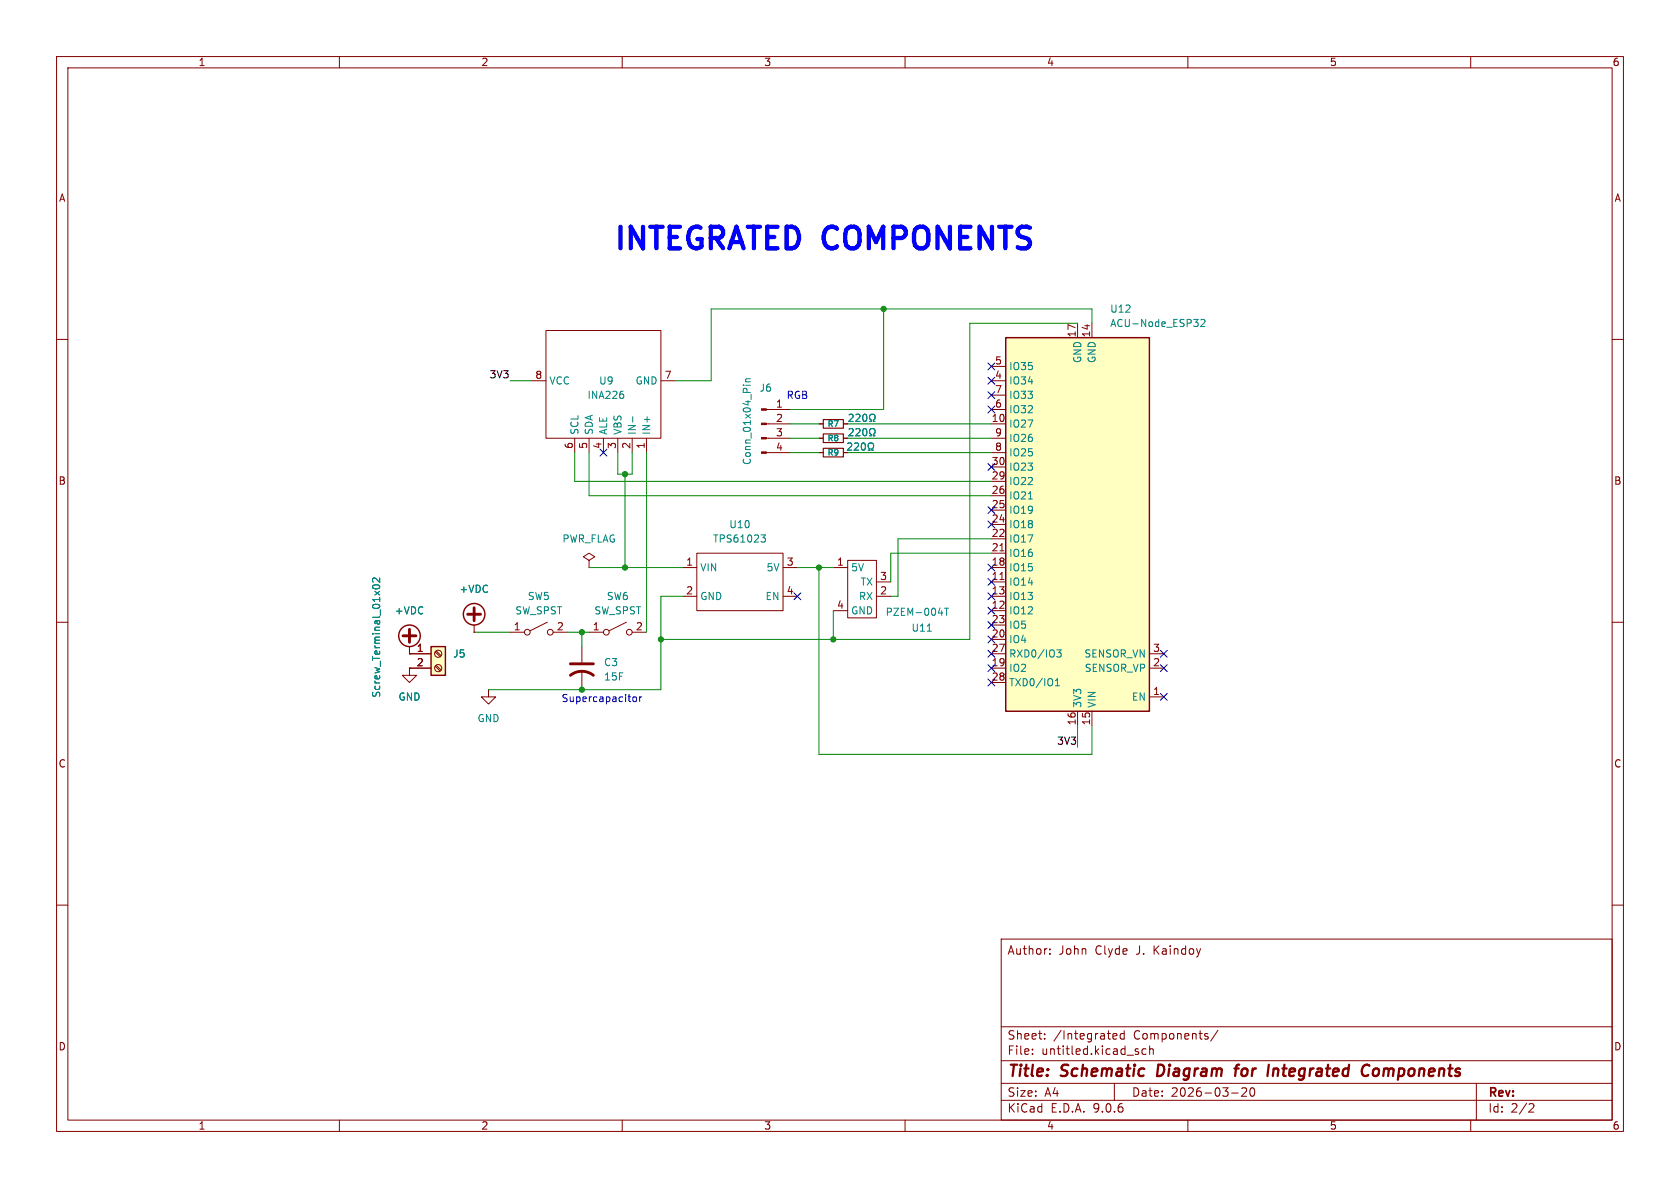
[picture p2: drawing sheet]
<svg xmlns="http://www.w3.org/2000/svg" width="297mm" height="210mm" viewBox="0 0 297 210" stroke-linecap="round" stroke-linejoin="round" font-family="sans-serif">
<g fill="none" stroke="#840000" stroke-width=".18">
<path d="M10 10h277v190h-277zM12 12h273v186h-273zM60 10v2M110 10v2M160 10v2M210 10v2M260 10v2M10 60h2M135.5 72.4h4.2M135.5 74.9h4.2M135.5 77.5h4.2M285 60h2"/>
<path d="M135.5 80h4.2M144.8 80h.7M149.1 80h.8M10 110h2M285 110h2M10 160h2M177 166h108v32h-108zM185.6 168.6v.1M185.6 167.8v.1M285 160h2M60 198v2M110 198v2"/>
<path d="M160 198v2M177 194.5h108M177 191.5h108M177 187.5h108M177 181.5h108M182.5 186.3v.1M182.5 185.5v.1M184.7 183.6v.1M184.7 182.8v.1M196.8 183.6h.6M196.8 182.8l.4-.1 .3 .4-.8 .1M197 191.5v3"/>
<path d="M198.7 182.8l-.4-.1-.3 .3v.4l.2 .2h.5M198.7 182.2v1.5M201.2 186v.3M202.6 185.5l-.4-.1-.3 .3v.4l.1 .2h.6M203.2 185.5l.3-.1 .3 .1 .1 .9M203.2 184.9v1.5M210 198v2M215.3 182.1l-1.3 2M217.7 193.2h1.2M219.5 192.4l.6-.1 .2 .1 .1 .3-.9 1.1h.9M221.1 192.4l.2-.1a.81 .81 0 0 1 .6 .6 .81 .81 0 0 1-.3 .8l-.1 .1a.81 .81 0 0 1-.4-1.4zM260 198v2"/>
<path d="M261 191.5v6.5M270.5 195.1l.5 .1 .2 .3-1 1.1h1"/>
</g>
<path d="M204.8 188.2l-.3 2h.5M218.2 188.9h.8M219.1 188.2l-.4 .1-.1 .2-.3 1.7M225.2 188.9l-.2 1.3M225.8 188.9l-.6 .2M241.9 190a.73 .73 0 0 1-.9 .1M242.1 188.4a.69 .69 0 0 0-1.1 .1M243.5 188.9a.62 .62 0 0 0-.7 .4v.7a.52 .52 0 0 0 .7 .1" fill="none" stroke="#840000" stroke-width=".4"/>
<path d="M145.5 79.2h3.6v1.6h-3.6z" fill="none" stroke="#840000" stroke-width=".2"/>
<path d="M131.4 68.1h.1M131.8 68.1h.9M131.8 67.5h.9M132.7 67h-.8l-.1 .3 .1 .2M149.8 78.4l.5-.1 .3 .4-.8 .9h.8M151.1 78.4l.4-.1 .3 .4-.8 .9h.8M152.4 78.4l.2-.1a.68 .68 0 0 1 .4 .6 .68 .68 0 0 1-.4 .7l-.2-.1-.1-.4zM153.5 79.6h.3v-.3a.54 .54 0 0 1-.3-.7 .54 .54 0 0 1 .8-.2 .58 .58 0 0 1-.2 .9v.3h.3" fill="none" stroke="#008484" stroke-width=".18"/>
<g fill="#840000" stroke="#840000" stroke-width=".18">
<path d="M134.6 72.3h.9v.2h-.9z"/>
<path d="M134.6 74.8h.9v.3h-.9z"/>
<path d="M134.6 77.3h.9v.3h-.9z"/>
<path d="M134.6 79.9h.9v.2h-.9z"/>
</g>
<path d="M76.2 114.3h2.5v5.1h-2.5z" fill="#ffffc2"/>
<path d="M76.2 114.3h2.5v5.1h-2.5z" fill="none" stroke="#840000" stroke-width=".25"/>
<g fill="none" stroke="#840000" stroke-width=".18">
<path d="M96.5 58.4h20.3v19.1h-20.3zM94 67.3h2.5M101.6 77.5v2.5M104.1 77.5v2.5M106.7 77.5v2.5M109.2 77.5v2.5M111.8 77.5v2.5M114.3 77.5v2.5M116.8 67.3h2.6M144.8 77.5h.7M144.8 74.9h.7M149.1 77.5h.8"/>
<path d="M149.1 74.9h.8M123.2 97.8h15.2v10.2h-15.2zM72.4 115.6h3.8M72.4 118.1h3.8M76.9 115.2l.9 .9M76.9 117.8l.9 .8M77.1 115.1l.9 .8M77.1 117.6l.9 .8M90.2 111.8h2.5M96.8 110l-3.1 1.5M97.8 111.8h2.5M104.1 111.8h2.6"/>
<path d="M110.7 110l-3 1.5M111.8 111.8h2.5M120.6 100.3h2.6M120.6 105.4h2.6M138.4 100.3h2.6M138.4 105.4h2.6"/>
<circle cx="77.5" cy="115.6" r=".63"/>
<circle cx="77.5" cy="118.1" r=".63"/>
<circle cx="93.2" cy="111.8" r=".51"/>
<circle cx="97.3" cy="111.8" r=".51"/>
<circle cx="107.2" cy="111.8" r=".51"/>
<circle cx="111.3" cy="111.8" r=".51"/>
</g>
<g fill="none" stroke="#008484" stroke-width=".18">
<path d="M110.2 69.7l.1 .2-.1 .5M111.9 73.7v.9M150.1 75.9l.5-.1 .2 .3-.8 .9h.8M150.1 73.3l.5-.1 .2 .4-.8 .9h.8M151.3 75.9l.5-.1 .2 .3-.7 .9h.7M151.3 73.3l.5-.1 .2 .4-.7 .9h.7M152.6 73.3l.2-.1a.68 .68 0 0 1 .5 .7 .68 .68 0 0 1-.5 .6l-.2-.1-.1-.4zM152.6 75.9l.2-.1a.68 .68 0 0 1 .5 .6 .68 .68 0 0 1-.5 .6l-.2-.1-.1-.4zM153.7 77h.3v-.2a.54 .54 0 0 1-.2-.7 .54 .54 0 0 1 .7-.3 .58 .58 0 0 1-.1 1v.2h.3M153.7 74.5h.3v-.2a.54 .54 0 0 1-.2-.8 .54 .54 0 0 1 .7-.2 .58 .58 0 0 1-.1 1v.2h.3M134.5 94.6h.8l-.4 .4 .4 .2v.4l-.2 .2h-.4M66 103.5a.69 .69 0 0 1 1.1 .3 .72 .72 0 0 1-1.2-.1z"/>
<path d="M67.1 102.2v.8l-.9-.8-.3 .2 .1 .5"/>
</g>
<path d="M145.5 76.7h3.6v1.5h-3.6zM145.5 74.2h3.6v1.5h-3.6z" fill="none" stroke="#840000" stroke-width=".2"/>
<path d="M177.8 59.7h25.4v66h-25.4z" fill="#ffffc2"/>
<g fill="none" stroke="#840000" stroke-width=".25">
<path d="M177.8 59.7h25.4v66h-25.4z"/>
<circle cx="72.4" cy="112.4" r="1.9"/>
<circle cx="83.8" cy="108.6" r="1.9"/>
</g>
<g fill="none" stroke="#840000" stroke-width=".18">
<path d="M190.5 57.2v2.5M193 57.2v2.5M144.8 77.5h.7M144.8 74.9h.7M149.1 77.5h.8M149.1 74.9h.8M175.3 77.5h2.5M175.3 74.9h2.5M175.3 72.4h2.5M175.3 69.9h2.5M175.3 67.3h2.5M175.3 64.8h2.5"/>
<path d="M104.1 99.1l1.1-.7-1.1-.6-1 .6 1 .7v1.2M144.8 80h.7M149.1 80h.8M149.9 99.1h5v10.1h-5zM175.3 97.8h2.5M175.3 95.3h2.5M175.3 92.7h2.5M175.3 90.2h2.5M175.3 87.6h2.5M175.3 85.1h2.5M175.3 82.6h2.5M175.3 80h2.5"/>
<path d="M176.8 97.4h.7M72.4 115.6h.1M72.4 118.1v1.3h1.3l-1.3 1.3-1.3-1.3h1.3M72.4 118.1h.1M72.4 118.1h3.8M72.4 115.6h3.8M72.4 114.3v1.3M83.8 111.8h.1M83.8 110.5v1.3M102.9 114.3v2.8M102.9 118.6v3.3M104.1 100.3h.1"/>
<path d="M147.3 108h2.6M147.3 100.3h2.6M154.9 105.4h2.6M154.9 102.9h2.6M175.3 118.1h2.5M175.3 115.6h2.5M175.3 113h2.5M175.3 110.5h2.5M175.3 108h2.5M175.3 105.4h2.5M175.3 102.9h2.5M175.3 100.3h2.5"/>
<path d="M176.8 102.5h.7M203.2 118.1h2.5M203.2 115.6h2.5M86.4 121.9v1.3h1.2l-1.2 1.3-1.3-1.3h1.3M86.4 121.9h.1M175.3 120.7h2.5M190.5 125.7v2.6M193 125.7v2.6M203.2 123.2h2.5"/>
</g>
<g fill="none" stroke="#008484" stroke-width=".18">
<path d="M211 56.5h.8l-.4 .4M211.7 57l.1 .2-.1 .5M212.3 56.6l.5-.1 .2 .3-.8 .9h.8M149.8 78.4l.5-.1 .3 .4-.8 .9h.8M150.1 75.9l.5-.1 .2 .3-.8 .9h.8M150.1 73.3l.5-.1 .2 .4-.8 .9h.8M151.1 78.4l.4-.1 .3 .4-.8 .9h.8M151.3 75.9l.5-.1 .2 .3-.7 .9h.7M151.3 73.3l.5-.1 .2 .4-.7 .9h.7M152.4 78.4l.2-.1a.68 .68 0 0 1 .4 .6 .68 .68 0 0 1-.4 .7l-.2-.1-.1-.4zM152.6 73.3l.2-.1a.68 .68 0 0 1 .5 .7 .68 .68 0 0 1-.5 .6l-.2-.1-.1-.4zM152.6 75.9l.2-.1a.68 .68 0 0 1 .5 .6 .68 .68 0 0 1-.5 .6l-.2-.1-.1-.4z"/>
<path d="M153.5 79.6h.3v-.3a.54 .54 0 0 1-.3-.7 .54 .54 0 0 1 .8-.2 .58 .58 0 0 1-.2 .9v.3h.3M153.7 77h.3v-.2a.54 .54 0 0 1-.2-.7 .54 .54 0 0 1 .7-.3 .58 .58 0 0 1-.1 1v.2h.3M153.7 74.5h.3v-.2a.54 .54 0 0 1-.2-.8 .54 .54 0 0 1 .7-.2 .58 .58 0 0 1-.1 1v.2h.3M181.8 88.2h.7M66 103.5a.69 .69 0 0 1 1.1 .3 .72 .72 0 0 1-1.2-.1zM67.1 102.2v.8l-.9-.8-.3 .2 .1 .5M163.9 111.6h.8M165.9 108.4h.8M167 107.5h.7M167.3 107.5v1.3M186.8 114.9h.8l-.4 .5 .3 .1v.5l-.1 .1h-.5M186.6 121.2h.7"/>
<path d="M186.6 120.3l.3-.3v1.2"/>
</g>
<path d="M71.2 112.4h2.3M72.4 111.3v2.2M82.7 108.6h2.3M83.8 107.4v2.3M100.8 119.4a3.3 3.3 0 0 1 4.1 0M100.8 117.3h4.1" fill="none" stroke="#840000" stroke-width=".51"/>
<g fill="none" stroke="#008400" stroke-width=".18">
<path d="M156.2 54.6v17.8h-16.5M190.5 57.2h-19.1v55.8h-54.6M193 57.2v-2.6h-67.3v12.7h-6.3M90.2 67.3h3.8M139.7 74.9h5.1M139.7 77.5h5.1M149.9 74.9h25.4M149.9 77.5h25.4M101.6 80v5.1h73.7M104.1 80v7.6h71.2M109.2 80v3.8h2.6v-3.8M110.5 83.8v16.5"/>
<path d="M114.3 80v31.8M139.7 80h5.1M149.9 80h25.4M175.3 95.3h-16.6v10.1h-1.2M175.3 97.8h-17.8v5.1M83.8 111.8h6.4M100.3 111.8h3.8M102.9 111.8v2.5M104.1 100.3h16.5M120.6 105.4h-3.8v16.5h-30.4M141 100.3h6.3M144.8 100.3v33.1h48.2v-5.1"/>
<path d="M147.3 108v5M190.5 128.3v3.8"/>
</g>
<g fill="none" stroke="#000084" stroke-width=".18">
<path d="M106.1 79.4l1.2 1.2M107.3 79.4l-1.2 1.2M174.7 64.2l1.2 1.2M174.7 69.2l1.2 1.3M174.7 66.7l1.2 1.2M174.7 71.8l1.2 1.2M175.9 64.2l-1.2 1.2M175.9 69.2l-1.2 1.3M175.9 66.7l-1.2 1.2M175.9 71.8l-1.2 1.2M174.7 81.9l1.2 1.3M174.7 99.7l1.2 1.2"/>
<path d="M174.7 92.1l1.2 1.2M174.7 89.6l1.2 1.2M175.9 81.9l-1.2 1.3M175.9 99.7l-1.2 1.2M175.9 92.1l-1.2 1.2M175.9 89.6l-1.2 1.2M140.4 104.8l1.2 1.2M141.6 104.8l-1.2 1.2M174.7 115l1.2 1.2M174.7 112.4l1.2 1.2M174.7 117.5l1.2 1.2M174.7 109.9l1.2 1.2"/>
<path d="M174.7 107.3l1.2 1.3M174.7 102.3l1.2 1.2M174.7 104.8l1.2 1.2M175.9 115l-1.2 1.2M175.9 112.4l-1.2 1.2M175.9 117.5l-1.2 1.2M175.9 109.9l-1.2 1.2M175.9 107.3l-1.2 1.3M175.9 102.3l-1.2 1.2M175.9 104.8l-1.2 1.2M205.1 117.5l1.2 1.2M205.1 115l1.2 1.2"/>
<path d="M206.3 117.5l-1.2 1.2M206.3 115l-1.2 1.2M174.7 120l1.2 1.3M175.9 120l-1.2 1.3M205.1 122.6l1.2 1.2M206.3 122.6l-1.2 1.2"/>
</g>
<path d="M111.9 123.3l.2-.1 .4 .1v.5l-.1 .2h-.3l-.2-.1zM113.1 123.2v.8M113.4 123.2l-.3 .2" fill="none" stroke="#0000c2" stroke-width=".18"/>
<g fill="#008400" stroke="#008400" stroke-width=".18">
<circle cx="144.8" cy="100.3" r=".46"/>
<circle cx="102.9" cy="121.9" r=".46"/>
<circle cx="110.5" cy="83.8" r=".46"/>
<circle cx="110.5" cy="100.3" r=".46"/>
<circle cx="116.8" cy="113" r=".46"/>
<circle cx="102.9" cy="111.8" r=".46"/>
<circle cx="156.2" cy="54.6" r=".46"/>
<circle cx="147.3" cy="113" r=".46"/>
</g>
<text font-size="5.3" fill="#00f" x="108" y="45.2">INTEGRATED COMPONENTS</text>
<g font-size="2.8" fill="#840000">
<text x="178" y="190.9">Title:</text>
<text x="187.7" y="190.9">Schematic</text>
<text x="205.4" y="190.9">Diagram</text>
<text x="220" y="190.9">for</text>
<text x="226.5" y="190.9">Integrated</text>
<text x="244" y="190.9">Components</text>
</g>
<g font-size="2.1" fill="#840000">
<text x="178" y="169">Author:</text>
<text x="187.2" y="169">John</text>
<text x="193.7" y="169">Clyde</text>
<text x="201" y="169">J.</text>
<text x="204.2" y="169">Kaindoy</text>
<text x="178" y="184">Sheet:</text>
<text x="186.2" y="184">/Integrated</text>
<text x="200.5" y="184">Components/</text>
<text x="178" y="186.7">File:</text>
<text x="184.1" y="186.7">untitled.kicad_sch</text>
<text x="178" y="196.9">KiCad</text>
<text x="178" y="194.1">Size:</text>
<text x="184.7" y="194.1">A4</text>
<text x="185.7" y="196.9">E.D.A.</text>
<text x="193.3" y="196.9">9.0.6</text>
<text x="200" y="194.1">Date:</text>
<text x="207" y="194.1">2026-03-20</text>
<text x="263" y="194.3">Rev:</text>
<text x="263" y="196.9">Id:</text>
<text x="267.1" y="196.9">2/2</text>
</g>
<g font-size="1.8" fill="#840000">
<text x="35" y="11.9">1</text>
<text x="85" y="11.9">2</text>
<text x="135" y="11.9">3</text>
<text x="185" y="11.9">4</text>
<text x="235" y="11.9">5</text>
<text x="285" y="11.9">6</text>
<text x="10.3" y="35.9">A</text>
<text x="285.3" y="35.9">A</text>
<text x="190.2" y="59.7" transform="rotate(-90 190.2 59.7)">17</text>
<text x="192.8" y="59.7" transform="rotate(-90 192.8 59.7)">14</text>
<text x="175.8" y="64.5">5</text>
<text x="94.5" y="67.1">8</text>
<text x="117.4" y="67.1">7</text>
<text x="175.8" y="69.6">7</text>
<text x="175.8" y="67.1">4</text>
<text x="137.1" y="72.1">1</text>
<text x="137.1" y="74.7">2</text>
<text x="137.1" y="77.2">3</text>
<text x="175.2" y="74.7">10</text>
<text x="175.8" y="77.2">9</text>
<text x="175.8" y="72.1">6</text>
<text x="101.3" y="79.4" transform="rotate(-90 101.3 79.4)">6</text>
<text x="103.9" y="79.4" transform="rotate(-90 103.9 79.4)">5</text>
<text x="106.4" y="79.4" transform="rotate(-90 106.4 79.4)">4</text>
<text x="109" y="79.4" transform="rotate(-90 109 79.4)">3</text>
<text x="111.5" y="79.4" transform="rotate(-90 111.5 79.4)">2</text>
<text x="114" y="79.4" transform="rotate(-90 114 79.4)">1</text>
<text x="137.1" y="79.8">4</text>
<text x="175.2" y="82.3">30</text>
<text x="175.8" y="79.8">8</text>
<text x="10.3" y="85.9">B</text>
<text x="175.2" y="89.9">25</text>
<text x="175.2" y="87.4">26</text>
<text x="175.2" y="84.8">29</text>
<text x="285.3" y="85.9">B</text>
<text x="175.2" y="95">22</text>
<text x="175.2" y="92.5">24</text>
<text x="121.2" y="100.1">1</text>
<text x="139" y="100.1">3</text>
<text x="147.9" y="100.1">1</text>
<text x="175.2" y="100.1">18</text>
<text x="175.2" y="97.5">21</text>
<text x="121.2" y="105.2">2</text>
<text x="139" y="105.2">4</text>
<text x="147.9" y="107.7">4</text>
<text x="155.5" y="102.6">3</text>
<text x="155.5" y="105.2">2</text>
<text x="175.2" y="107.7">12</text>
<text x="175.2" y="105.2">13</text>
<text x="175.2" y="102.6">11</text>
<text x="90.7" y="111.5">1</text>
<text x="98.4" y="111.5">2</text>
<text x="104.7" y="111.5">1</text>
<text x="112.3" y="111.5">2</text>
<text x="175.2" y="112.8">20</text>
<text x="175.2" y="110.2">23</text>
<text x="73.6" y="115.3">1</text>
<text x="73.6" y="117.9">2</text>
<text x="175.2" y="117.9">19</text>
<text x="175.2" y="115.3">27</text>
<text x="203.8" y="117.9">2</text>
<text x="203.8" y="115.3">3</text>
<text x="175.2" y="120.4">28</text>
<text x="203.8" y="122.9">1</text>
<text x="190.2" y="128.3" transform="rotate(-90 190.2 128.3)">16</text>
<text x="192.8" y="128.3" transform="rotate(-90 192.8 128.3)">15</text>
<text x="10.3" y="135.9">C</text>
<text x="285.3" y="135.9">C</text>
<text x="10.3" y="185.9">D</text>
<text x="285.3" y="185.9">D</text>
<text x="35" y="199.9">1</text>
<text x="85" y="199.9">2</text>
<text x="135" y="199.9">3</text>
<text x="185" y="199.9">4</text>
<text x="235" y="199.9">5</text>
<text x="285" y="199.9">6</text>
</g>
<g font-size="1.8" fill="#008484">
<text x="196.2" y="55.5">U12</text>
<text x="196.2" y="58">ACU-Node_ESP32</text>
<text x="178.3" y="65.6">IO35</text>
<text x="191.4" y="64.3" transform="rotate(-90 191.4 64.3)">GND</text>
<text x="193.9" y="64.3" transform="rotate(-90 193.9 64.3)">GND</text>
<text x="97" y="68.2">VCC</text>
<text x="103.8" y="70.7">INA226</text>
<text x="105.8" y="68.2">U9</text>
<text x="112.3" y="68.2">GND</text>
<text x="134.2" y="69.4">J6</text>
<text x="178.3" y="70.7">IO33</text>
<text x="178.3" y="68.2">IO34</text>
<text x="102.5" y="77" transform="rotate(-90 102.5 77)">SCL</text>
<text x="105" y="77" transform="rotate(-90 105 77)">SDA</text>
<text x="107.5" y="77" transform="rotate(-90 107.5 77)">ALE</text>
<text x="110.1" y="77" transform="rotate(-90 110.1 77)">VBS</text>
<text x="112.6" y="77" transform="rotate(-90 112.6 77)">IN-</text>
<text x="115.2" y="77" transform="rotate(-90 115.2 77)">IN+</text>
<text x="178.3" y="75.8">IO27</text>
<text x="178.3" y="73.3">IO32</text>
<text x="132.9" y="82.3" transform="rotate(-90 132.9 82.3)">Conn_01x04_Pin</text>
<text x="178.3" y="83.4">IO23</text>
<text x="178.3" y="80.9">IO25</text>
<text x="178.3" y="78.3">IO26</text>
<text x="178.3" y="88.5">IO21</text>
<text x="178.3" y="86">IO22</text>
<text x="128.8" y="93.6">U10</text>
<text x="178.3" y="93.6">IO18</text>
<text x="178.3" y="91">IO19</text>
<text x="99.3" y="96.1">PWR_FLAG</text>
<text x="123.7" y="101.2">VIN</text>
<text x="126" y="96.1">TPS61023</text>
<text x="135.4" y="101.2">5V</text>
<text x="150.4" y="101.2">5V</text>
<text x="178.3" y="101.2">IO15</text>
<text x="178.3" y="98.7">IO16</text>
<text x="178.3" y="96.1">IO17</text>
<text x="81.1" y="105">+VDC</text>
<text x="93.2" y="106.3">SW5</text>
<text x="107.2" y="106.3">SW6</text>
<text x="123.7" y="106.3">GND</text>
<text x="135.2" y="106.3">EN</text>
<text x="151.7" y="106.3">RX</text>
<text x="152.1" y="103.7">TX</text>
<text x="178.3" y="106.3">IO13</text>
<text x="178.3" y="103.7">IO14</text>
<text x="69.7" y="108.8">+VDC</text>
<text x="91" y="108.8">SW_SPST</text>
<text x="105" y="108.8">SW_SPST</text>
<text x="150.4" y="108.8">GND</text>
<text x="156.5" y="109.1">PZEM-004T</text>
<text x="161" y="111.9">U11</text>
<text x="178.3" y="113.9">IO4</text>
<text x="178.3" y="111.4">IO5</text>
<text x="178.3" y="108.8">IO12</text>
<text x="80" y="116.4">J5</text>
<text x="106.7" y="118">C3</text>
<text x="178.3" y="119">IO2</text>
<text x="178.3" y="116.4">RXD0/IO3</text>
<text x="191.6" y="116.4">SENSOR_VN</text>
<text x="191.7" y="119">SENSOR_VP</text>
<text x="67.4" y="123.4" transform="rotate(-90 67.4 123.4)">Screw_Terminal_01x02</text>
<text x="70.4" y="124.1">GND</text>
<text x="106.7" y="120.5">15F</text>
<text x="178.3" y="121.5">TXD0/IO1</text>
<text x="191.4" y="125.2" transform="rotate(-90 191.4 125.2)">3V3</text>
<text x="193.9" y="125.2" transform="rotate(-90 193.9 125.2)">VIN</text>
<text x="200" y="124.1">EN</text>
<text x="84.3" y="127.9">GND</text>
</g>
<g font-size="1.8">
<text x="86.5" y="67">3V3</text>
<text x="186.8" y="131.7">3V3</text>
</g>
<g font-size="1.8" fill="#0000c2">
<text x="139" y="70.7">RGB</text>
<text x="99.2" y="124.3">Supercapacitor</text>
</g>
<g font-size="1.4" fill="#008484">
<text x="146.2" y="75.7">R7</text>
<text x="146.2" y="80.7">R9</text>
<text x="146.2" y="78.2">R8</text>
</g>
</svg>
